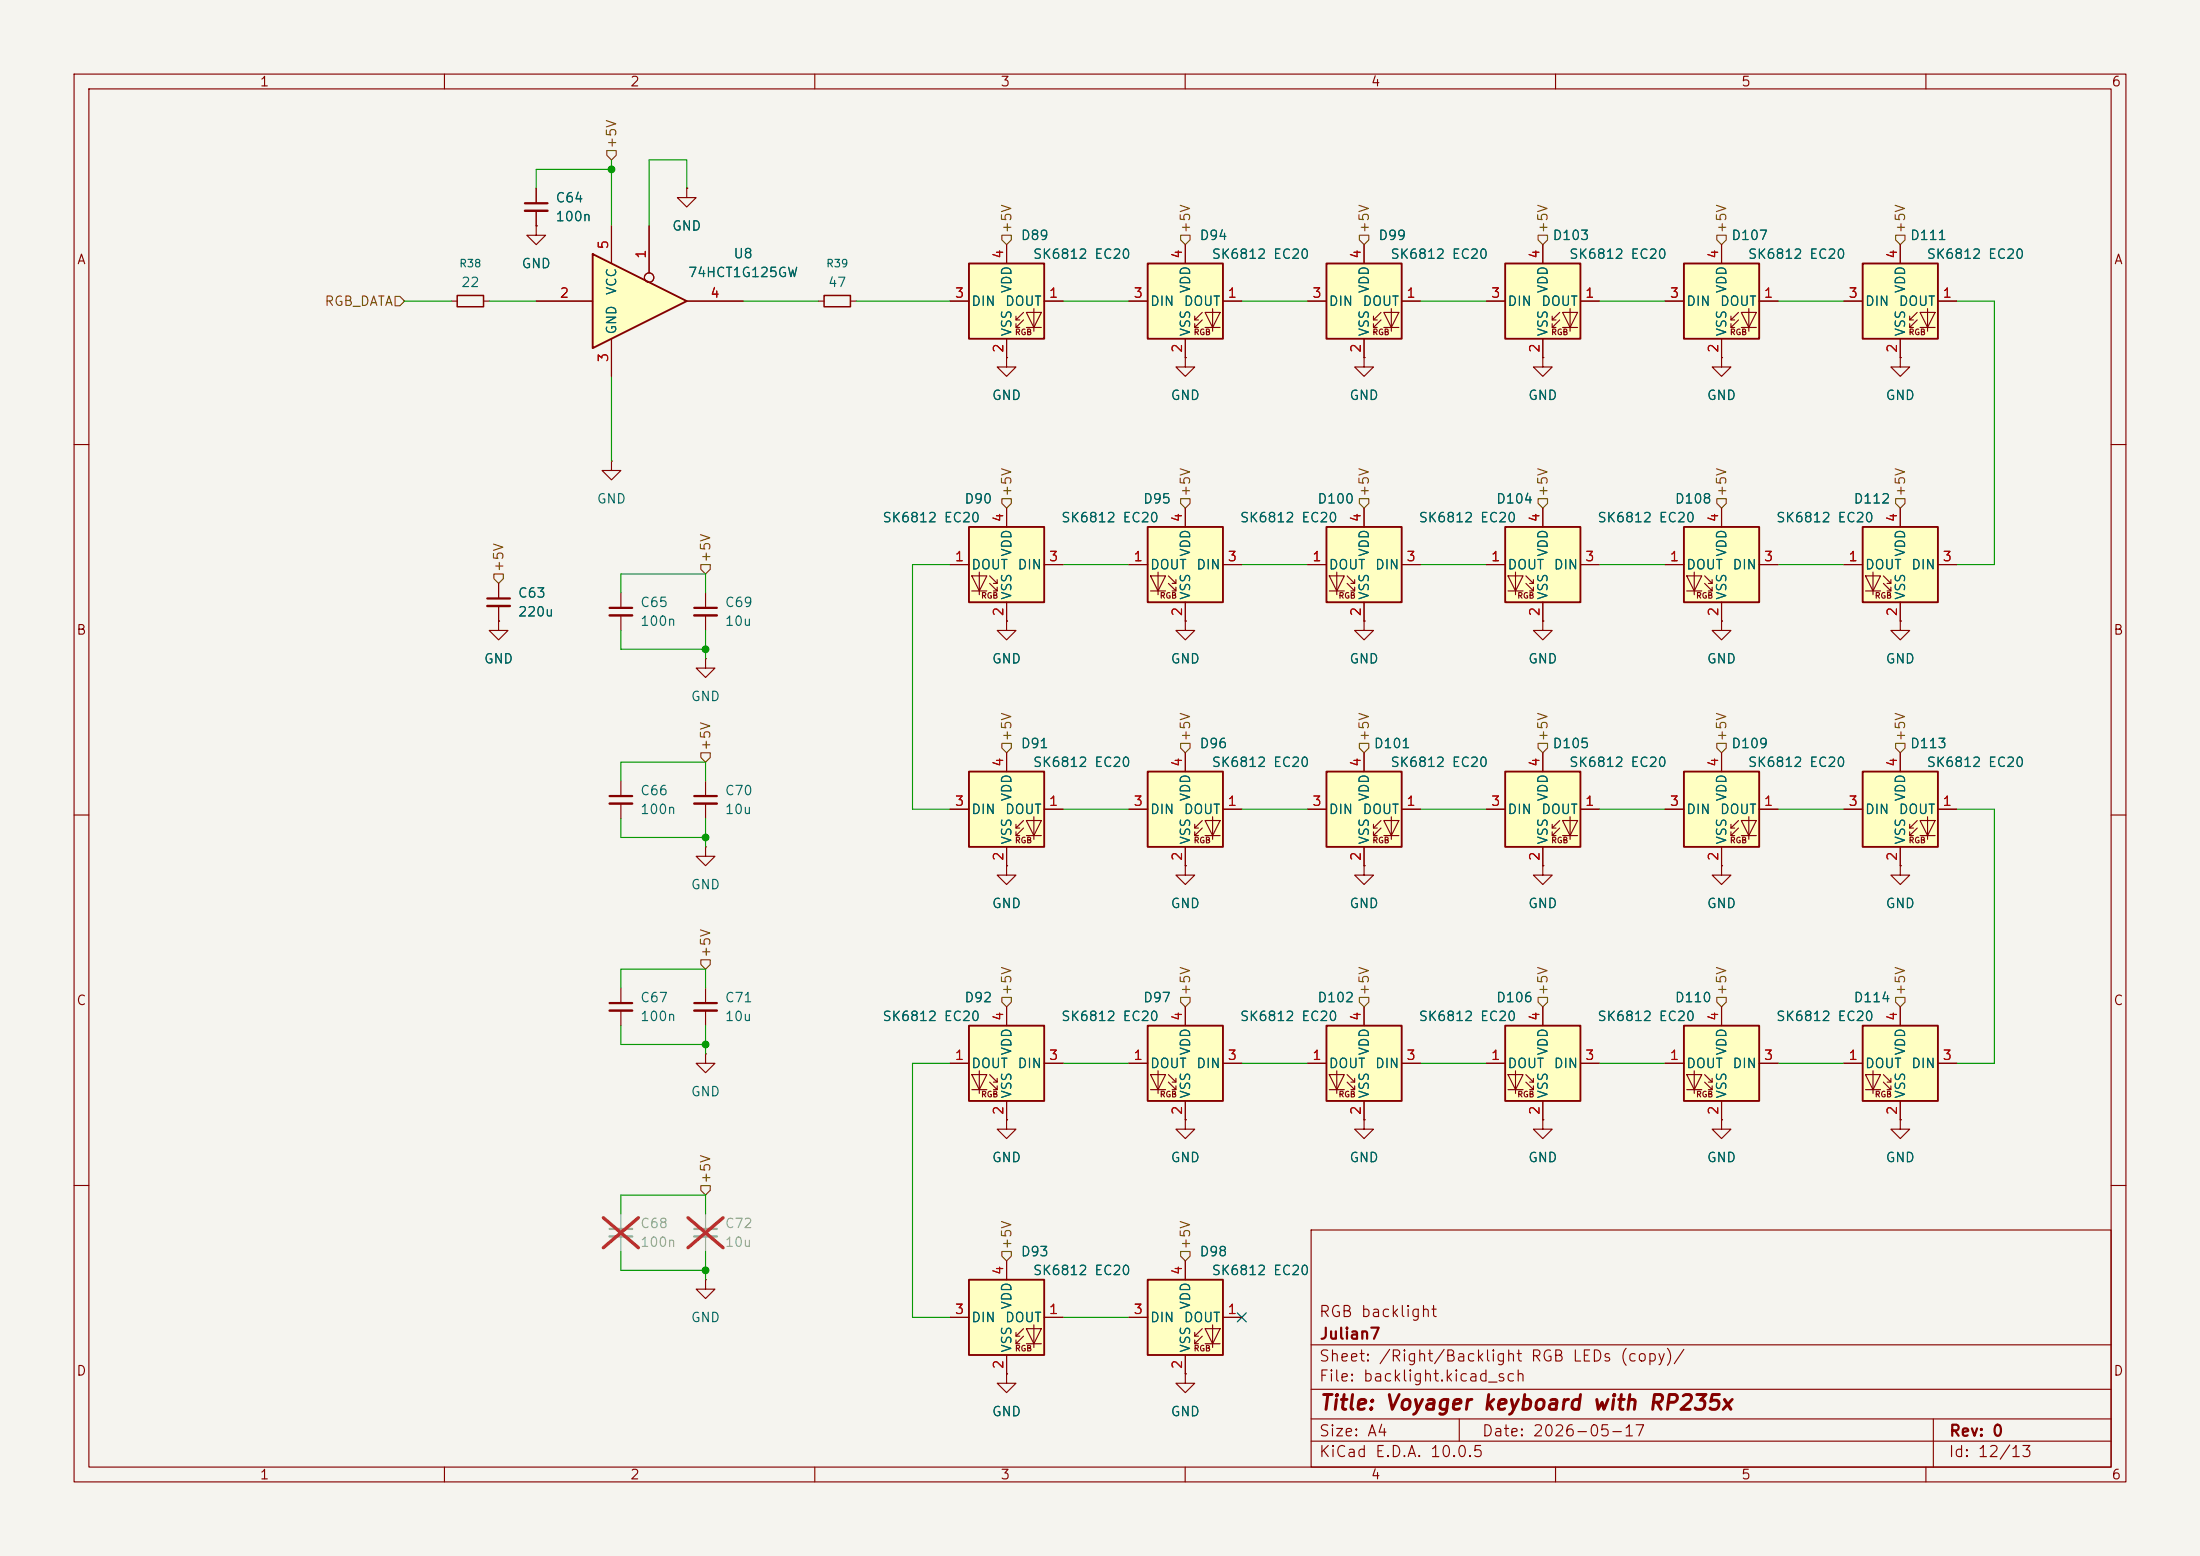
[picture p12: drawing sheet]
<svg xmlns="http://www.w3.org/2000/svg" width="297mm" height="210mm" viewBox="0 0 297 210" stroke-linecap="round" stroke-linejoin="round" font-family="sans-serif">
<path d="M0 0h297v210h-297z" fill="#f5f4ef" stroke="#f5f4ef" stroke-width=".14"/>
<g fill="none" stroke="#840000" stroke-width=".15">
<path d="M10 10h277v190h-277zM12 12h273v186h-273zM60 10v2M110 10v2M160 10v2M210 10v2M260 10v2M10 60h2M285 60h2M10 110h2M285 110h2M232.4 151.1v1.3h1.3l-1.3 1.3-1.3-1.3h1.3"/>
<path d="M232.4 151.1h.1M10 160h2M177 166h108v32h-108zM285 160h2M60 198v2M110 198v2M160 198v2M177 194.5h108M177 191.5h108M177 187.5h108M177 181.5h108M197 191.5v3"/>
<path d="M210 198v2M260 198v2M261 191.5v6.5"/>
</g>
<path d="M179.1 35.6h10.1v10.1h-10.1z" fill="#ffffc2"/>
<g fill="none" stroke="#840000" stroke-width=".15">
<path d="M184.1 33v2.6M176.5 40.6h2.6M184.1 48.3v1.2h1.3l-1.3 1.3-1.2-1.3h1.2M184.1 48.3h.1M184.1 45.7v2.6M185.4 43.2h.5M185.4 44.2h.5M186.4 42.2l-1 1v-.5M186.4 43.2l-1 1v-.5M186.8 42.2h2l-1 2zM186.8 44.2h2M187.8 41.7v3"/>
<path d="M189.2 40.6h2.6"/>
</g>
<path d="M179.1 35.6h10.1v10.1h-10.1z" fill="none" stroke="#840000" stroke-width=".25"/>
<path d="M203.2 35.6h10.2v10.1h-10.2z" fill="#ffffc2"/>
<g fill="none" stroke="#840000" stroke-width=".15">
<path d="M208.3 33v2.6M200.7 40.6h2.5M208.3 45.7v2.6M209.5 43.2h.6M209.5 44.2h.6M210.6 42.2l-1.1 1v-.5M210.6 43.2l-1.1 1v-.5M210.9 42.2h2.1l-1 2zM210.9 44.2h2.1M212 41.7v3M213.4 40.6h2.5M67.3 83.8v1.3h1.3l-1.3 1.3-1.3-1.3h1.3"/>
<path d="M67.3 83.8h.1"/>
</g>
<path d="M203.2 35.6h10.2v10.1h-10.2z" fill="none" stroke="#840000" stroke-width=".25"/>
<path d="M154.9 172.7h10.2v10.2h-10.2z" fill="#ffffc2"/>
<g fill="none" stroke="#840000" stroke-width=".15">
<path d="M152.4 177.8h2.5M160 170.2v2.5M162.3 179.3l-1 1v-.5M162.7 179.3h2l-1 2.1zM163.7 178.8v3.1M165.1 177.8h2.5M160 185.4v1.3h1.3l-1.3 1.3-1.3-1.3h1.3M160 185.4h.1M160 182.9v2.5M161.3 180.3h.5M161.3 181.4h.5M162.3 180.3l-1 1.1v-.6"/>
<path d="M162.7 181.4h2"/>
</g>
<path d="M154.9 172.7h10.2v10.2h-10.2z" fill="none" stroke="#840000" stroke-width=".25"/>
<path d="M154.9 138.4h10.2v10.2h-10.2z" fill="#ffffc2"/>
<g fill="none" stroke="#840000" stroke-width=".15">
<path d="M110.5 40.6h.8M114.8 40.6h.8M160 135.9v2.5M152.4 143.5h2.5M155.3 145h2.1l-1.1 2.1zM155.3 147.1h2.1M156.3 144.5v3.1M157.7 145l1 1.1v-.6M157.7 146.1l1 1v-.5M158.2 146.1h.5M158.2 147.1h.5M160 151.1v1.3h1.3l-1.3 1.3-1.3-1.3h1.3"/>
<path d="M160 151.1h.1M160 148.6v2.5M165.1 143.5h2.5"/>
</g>
<path d="M154.9 138.4h10.2v10.2h-10.2z" fill="none" stroke="#840000" stroke-width=".25"/>
<path d="M111.3 39.9h3.5v1.5h-3.5z" fill="none" stroke="#840000" stroke-width=".2"/>
<path d="M154.9 35.6h10.2v10.1h-10.2z" fill="#ffffc2"/>
<g fill="none" stroke="#840000" stroke-width=".15">
<path d="M160 33v2.6M135.9 48.3v1.2h1.3l-1.3 1.3-1.3-1.3h1.3M135.9 48.3h.1M152.4 40.6h2.5M160 48.3v1.2h1.3l-1.3 1.3-1.3-1.3h1.3M160 48.3h.1M160 45.7v2.6M161.3 43.2h.5M161.3 44.2h.5M162.3 42.2l-1 1v-.5M162.3 43.2l-1 1v-.5M162.7 42.2h2l-1 2z"/>
<path d="M162.7 44.2h2M163.7 41.7v3M165.1 40.6h2.5"/>
</g>
<path d="M154.9 35.6h10.2v10.1h-10.2z" fill="none" stroke="#840000" stroke-width=".25"/>
<path d="M130.8 35.6h10.2v10.1h-10.2z" fill="#ffffc2"/>
<g fill="none" stroke="#840000" stroke-width=".15">
<path d="M135.9 33v2.6M128.3 40.6h2.5M135.9 45.7v2.6M137.2 43.2h.5M137.2 44.2h.5M138.2 42.2l-1 1v-.5M138.2 43.2l-1 1v-.5M138.6 42.2h2l-1 2zM138.6 44.2h2M139.6 41.7v3M141 40.6h2.5M135.9 151.1v1.3h1.3l-1.3 1.3-1.3-1.3h1.3"/>
<path d="M135.9 151.1h.1"/>
</g>
<path d="M130.8 35.6h10.2v10.1h-10.2z" fill="none" stroke="#840000" stroke-width=".25"/>
<path d="M130.8 138.4h10.2v10.2h-10.2z" fill="#ffffc2"/>
<path d="M135.9 135.9v2.5M128.3 143.5h2.5M131.2 145h2l-1 2.1zM131.2 147.1h2M132.2 144.5v3.1M133.6 145l1 1.1v-.6M133.6 146.1l1 1v-.5M134.1 146.1h.5M134.1 147.1h.5M135.9 148.6v2.5M141 143.5h2.5" fill="none" stroke="#840000" stroke-width=".15"/>
<path d="M130.8 138.4h10.2v10.2h-10.2z" fill="none" stroke="#840000" stroke-width=".25"/>
<path d="M130.8 104.1h10.2v10.2h-10.2z" fill="#ffffc2"/>
<g fill="none" stroke="#840000" stroke-width=".15">
<path d="M128.3 109.2h2.5M135.9 116.8v1.3h1.3l-1.3 1.3-1.3-1.3h1.3M135.9 116.8h.1M135.9 101.6v2.5M135.9 114.3v2.5M137.2 111.8h.5M137.2 112.8h.5M138.2 110.7l-1 1.1v-.5M138.2 111.8l-1 1v-.5M138.6 110.7h2l-1 2.1zM138.6 112.8h2M139.6 110.2v3.1"/>
<path d="M141 109.2h2.5"/>
</g>
<path d="M130.8 104.1h10.2v10.2h-10.2z" fill="none" stroke="#840000" stroke-width=".25"/>
<path d="M154.9 71.1h10.2v10.2h-10.2z" fill="#ffffc2"/>
<g fill="none" stroke="#840000" stroke-width=".15">
<path d="M152.4 76.2h2.5M155.3 77.7h2.1l-1.1 2.1zM155.3 79.8h2.1M156.3 77.2v3.1M157.7 77.7l1 1v-.5M157.7 78.7l1 1.1v-.6M158.2 78.7h.5M158.2 79.8h.5M160 68.6v2.5M165.1 76.2h2.5M160 83.8v1.3h1.3l-1.3 1.3-1.3-1.3h1.3M160 83.8h.1"/>
<path d="M160 81.3v2.5"/>
</g>
<path d="M154.9 71.1h10.2v10.2h-10.2z" fill="none" stroke="#840000" stroke-width=".25"/>
<path d="M130.8 71.1h10.2v10.2h-10.2z" fill="#ffffc2"/>
<g fill="none" stroke="#840000" stroke-width=".15">
<path d="M128.3 76.2h2.5M131.2 77.7h2l-1 2.1zM131.2 79.8h2M132.2 77.2v3.1M133.6 77.7l1 1v-.5M133.6 78.7l1 1.1v-.6M134.1 78.7h.5M134.1 79.8h.5M135.9 68.6v2.5M141 76.2h2.5M135.9 83.8v1.3h1.3l-1.3 1.3-1.3-1.3h1.3M135.9 83.8h.1"/>
<path d="M135.9 81.3v2.5M160 116.8v1.3h1.3l-1.3 1.3-1.3-1.3h1.3M160 116.8h.1"/>
</g>
<path d="M130.8 71.1h10.2v10.2h-10.2z" fill="none" stroke="#840000" stroke-width=".25"/>
<path d="M154.9 104.1h10.2v10.2h-10.2z" fill="#ffffc2"/>
<g fill="none" stroke="#840000" stroke-width=".15">
<path d="M72.4 25.4v2M72.4 28.4v2.1M61 40.6h.7M65.3 40.6h.7M83.8 80v2M83.8 83.1v2M95.2 80v2M95.2 83.1v2M152.4 109.2h2.5M160 101.6v2.5M160 114.3v2.5M161.3 111.8h.5"/>
<path d="M161.3 112.8h.5M162.3 110.7l-1 1.1v-.5M162.3 111.8l-1 1v-.5M162.7 110.7h2l-1 2.1zM162.7 112.8h2M163.7 110.2v3.1M165.1 109.2h2.5M232.4 116.8v1.3h1.3l-1.3 1.3-1.3-1.3h1.3M232.4 116.8h.1M256.5 116.8v1.3h1.3l-1.3 1.3-1.2-1.3h1.2M256.5 116.8h.1"/>
</g>
<path d="M154.9 104.1h10.2v10.2h-10.2z" fill="none" stroke="#840000" stroke-width=".25"/>
<path d="M70.9 27.4h3M82.3 82h3M93.7 82h3.1" fill="none" stroke="#840000" stroke-width=".3"/>
<path d="M70.9 28.4h3M82.3 83.1h3M93.7 83.1h3.1" fill="none" stroke="#840000" stroke-width=".33"/>
<path d="M61.7 39.9h3.6v1.5h-3.6z" fill="none" stroke="#840000" stroke-width=".2"/>
<path d="M251.5 104.1h10.1v10.2h-10.1z" fill="#ffffc2"/>
<path d="M248.9 109.2h2.6M256.5 101.6v2.5M256.5 114.3v2.5M257.8 111.8h.5M257.8 112.8h.5M258.8 110.7l-1 1.1v-.5M258.8 111.8l-1 1v-.5M259.2 110.7h2l-1 2.1zM259.2 112.8h2M260.2 110.2v3.1M261.6 109.2h2.6" fill="none" stroke="#840000" stroke-width=".15"/>
<path d="M251.5 104.1h10.1v10.2h-10.1z" fill="none" stroke="#840000" stroke-width=".25"/>
<path d="M227.3 104.1h10.2v10.2h-10.2z" fill="#ffffc2"/>
<g fill="none" stroke="#840000" stroke-width=".15">
<path d="M184.1 116.8v1.3h1.3l-1.3 1.3-1.2-1.3h1.2M184.1 116.8h.1M208.3 116.8v1.3h1.2l-1.2 1.3-1.3-1.3h1.3M208.3 116.8h.1M224.8 109.2h2.5M232.4 101.6v2.5M232.4 114.3v2.5M233.7 111.8h.5M233.7 112.8h.5M234.7 110.7l-1 1.1v-.5M234.7 111.8l-1 1v-.5M235.1 110.7h2l-1 2.1z"/>
<path d="M235.1 112.8h2M236.1 110.2v3.1M237.5 109.2h2.5"/>
</g>
<path d="M227.3 104.1h10.2v10.2h-10.2z" fill="none" stroke="#840000" stroke-width=".25"/>
<path d="M203.2 104.1h10.2v10.2h-10.2z" fill="#ffffc2"/>
<path d="M200.7 109.2h2.5M208.3 101.6v2.5M208.3 114.3v2.5M209.5 111.8h.6M209.5 112.8h.6M210.6 110.7l-1.1 1.1v-.5M210.6 111.8l-1.1 1v-.5M210.9 110.7h2.1l-1 2.1zM210.9 112.8h2.1M212 110.2v3.1M213.4 109.2h2.5" fill="none" stroke="#840000" stroke-width=".15"/>
<path d="M203.2 104.1h10.2v10.2h-10.2z" fill="none" stroke="#840000" stroke-width=".25"/>
<path d="M179.1 104.1h10.1v10.2h-10.1z" fill="#ffffc2"/>
<g fill="none" stroke="#840000" stroke-width=".15">
<path d="M176.5 109.2h2.6M184.1 101.6v2.5M184.1 114.3v2.5M185.4 111.8h.5M185.4 112.8h.5M186.4 110.7l-1 1.1v-.5M186.4 111.8l-1 1v-.5M186.8 110.7h2l-1 2.1zM186.8 112.8h2M187.8 110.2v3.1M189.2 109.2h2.6M256.5 151.1v1.3h1.3l-1.3 1.3-1.2-1.3h1.2"/>
<path d="M256.5 151.1h.1"/>
</g>
<path d="M179.1 104.1h10.1v10.2h-10.1z" fill="none" stroke="#840000" stroke-width=".25"/>
<path d="M251.5 138.4h10.1v10.2h-10.1z" fill="#ffffc2"/>
<path d="M256.5 135.9v2.5M248.9 143.5h2.6M251.8 145h2.1l-1 2.1zM251.8 147.1h2.1M252.9 144.5v3.1M254.3 145l1 1.1v-.6M254.3 146.1l1 1v-.5M254.8 146.1h.5M254.8 147.1h.5M256.5 148.6v2.5M261.6 143.5h2.6" fill="none" stroke="#840000" stroke-width=".15"/>
<path d="M251.5 138.4h10.1v10.2h-10.1z" fill="none" stroke="#840000" stroke-width=".25"/>
<path d="M179.1 71.1h10.1v10.2h-10.1z" fill="#ffffc2"/>
<path d="M176.5 76.2h2.6M179.5 77.7h2l-1 2.1zM179.5 79.8h2M180.5 77.2v3.1M181.9 77.7l1 1v-.5M181.9 78.7l1 1.1v-.6M182.4 78.7h.5M182.4 79.8h.5M184.1 68.6v2.5M189.2 76.2h2.6M184.1 81.3v2.5" fill="none" stroke="#840000" stroke-width=".15"/>
<path d="M179.1 71.1h10.1v10.2h-10.1z" fill="none" stroke="#840000" stroke-width=".25"/>
<path d="M203.2 138.4h10.2v10.2h-10.2z" fill="#ffffc2"/>
<g fill="none" stroke="#840000" stroke-width=".15">
<path d="M208.3 135.9v2.5M184.1 151.1v1.3h1.3l-1.3 1.3-1.2-1.3h1.2M184.1 151.1h.1M200.7 143.5h2.5M203.6 145h2l-1 2.1zM203.6 147.1h2M204.6 144.5v3.1M206 145l1 1.1v-.6M206 146.1l1 1v-.5M206.5 146.1h.5M206.5 147.1h.5M208.3 151.1v1.3h1.2l-1.2 1.3-1.3-1.3h1.3"/>
<path d="M208.3 151.1h.1M208.3 148.6v2.5M213.4 143.5h2.5"/>
</g>
<path d="M203.2 138.4h10.2v10.2h-10.2z" fill="none" stroke="#840000" stroke-width=".25"/>
<path d="M179.1 138.4h10.1v10.2h-10.1z" fill="#ffffc2"/>
<g fill="none" stroke="#840000" stroke-width=".15">
<path d="M95.2 88.9v1.3h1.3l-1.3 1.2-1.2-1.2h1.2M95.2 88.9h.1M83.8 105.4v2M83.8 108.5v2M95.2 114.3v1.3h1.3l-1.3 1.2-1.2-1.2h1.2M95.2 114.3h.1M95.2 105.4v2M95.2 108.5v2M83.8 133.4v2M83.8 136.4v2M95.2 133.4v2M95.2 136.4v2"/>
<path d="M184.1 135.9v2.5M95.2 142.2v1.3h1.3l-1.3 1.3-1.2-1.3h1.2M95.2 142.2h.1M176.5 143.5h2.6M179.5 145h2l-1 2.1zM179.5 147.1h2M180.5 144.5v3.1M181.9 145l1 1.1v-.6M181.9 146.1l1 1v-.5M182.4 146.1h.5M182.4 147.1h.5M184.1 148.6v2.5"/>
<path d="M189.2 143.5h2.6M95.2 172.7v1.3h1.3l-1.3 1.3-1.2-1.3h1.2M95.2 172.7h.1"/>
</g>
<path d="M179.1 138.4h10.1v10.2h-10.1z" fill="none" stroke="#840000" stroke-width=".25"/>
<path d="M82.3 165.9h3M93.7 165.9h3.1" fill="none" stroke="#9c9b98" stroke-width=".3"/>
<path d="M82.3 166.9h3M93.7 166.9h3.1" fill="none" stroke="#9c9b98" stroke-width=".33"/>
<path d="M83.8 163.8v2.1M83.8 166.9v2M95.2 163.8v2.1M95.2 166.9v2" fill="none" stroke="#9c9b98" stroke-width=".15"/>
<path d="M81.5 164.4l4.7 4M86.2 164.4l-4.7 4M92.9 164.4l4.7 4M97.6 164.4l-4.7 4" fill="none" stroke="#e12e31" stroke-width=".46"/>
<path d="M82.3 107.4h3M93.7 107.4h3.1M82.3 135.4h3M93.7 135.4h3.1" fill="none" stroke="#840000" stroke-width=".3"/>
<path d="M82.3 108.5h3M93.7 108.5h3.1M82.3 136.4h3M93.7 136.4h3.1" fill="none" stroke="#840000" stroke-width=".33"/>
<path d="M251.5 71.1h10.1v10.2h-10.1z" fill="#ffffc2"/>
<g fill="none" stroke="#840000" stroke-width=".15">
<path d="M248.9 76.2h2.6M251.8 77.7h2.1l-1 2.1zM251.8 79.8h2.1M252.9 77.2v3.1M254.3 77.7l1 1v-.5M254.3 78.7l1 1.1v-.6M254.8 78.7h.5M254.8 79.8h.5M256.5 68.6v2.5M261.6 76.2h2.6M232.4 83.8v1.3h1.3l-1.3 1.3-1.3-1.3h1.3M232.4 83.8h.1"/>
<path d="M256.5 83.8v1.3h1.3l-1.3 1.3-1.2-1.3h1.2M256.5 83.8h.1M256.5 81.3v2.5"/>
</g>
<path d="M251.5 71.1h10.1v10.2h-10.1z" fill="none" stroke="#840000" stroke-width=".25"/>
<path d="M227.3 71.1h10.2v10.2h-10.2z" fill="#ffffc2"/>
<g fill="none" stroke="#840000" stroke-width=".15">
<path d="M256.5 48.3v1.2h1.3l-1.3 1.3-1.2-1.3h1.2M256.5 48.3h.1M224.8 76.2h2.5M227.7 77.7h2l-1 2.1zM227.7 79.8h2M228.7 77.2v3.1M230.1 77.7l1 1v-.5M230.1 78.7l1 1.1v-.6M230.6 78.7h.5M230.6 79.8h.5M232.4 68.6v2.5M237.5 76.2h2.5"/>
<path d="M232.4 81.3v2.5"/>
</g>
<path d="M227.3 71.1h10.2v10.2h-10.2z" fill="none" stroke="#840000" stroke-width=".25"/>
<path d="M251.5 35.6h10.1v10.1h-10.1z" fill="#ffffc2"/>
<g fill="none" stroke="#840000" stroke-width=".15">
<path d="M256.5 33v2.6M248.9 40.6h2.6M256.5 45.7v2.6M257.8 43.2h.5M257.8 44.2h.5M258.8 42.2l-1 1v-.5M258.8 43.2l-1 1v-.5M259.2 42.2h2l-1 2zM259.2 44.2h2M260.2 41.7v3M261.6 40.6h2.6M135.9 185.4v1.3h1.3l-1.3 1.3-1.3-1.3h1.3"/>
<path d="M135.9 185.4h.1"/>
</g>
<path d="M251.5 35.6h10.1v10.1h-10.1z" fill="none" stroke="#840000" stroke-width=".25"/>
<path d="M130.8 172.7h10.2v10.2h-10.2z" fill="#ffffc2"/>
<g fill="none" stroke="#840000" stroke-width=".15">
<path d="M72.4 30.5v1.3h1.3l-1.3 1.2-1.3-1.2h1.3M72.4 30.5h.1M208.3 48.3v1.2h1.2l-1.2 1.3-1.3-1.3h1.3M208.3 48.3h.1M128.3 177.8h2.5M135.9 170.2v2.5M138.2 179.3l-1 1v-.5M138.6 179.3h2l-1 2.1zM139.6 178.8v3.1M141 177.8h2.5M135.9 182.9v2.5M137.2 180.3h.5"/>
<path d="M137.2 181.4h.5M138.2 180.3l-1 1.1v-.6M138.6 181.4h2"/>
</g>
<path d="M130.8 172.7h10.2v10.2h-10.2z" fill="none" stroke="#840000" stroke-width=".25"/>
<path d="M227.3 138.4h10.2v10.2h-10.2z" fill="#ffffc2"/>
<path d="M232.4 135.9v2.5M224.8 143.5h2.5M227.7 145h2l-1 2.1zM227.7 147.1h2M228.7 144.5v3.1M230.1 145l1 1.1v-.6M230.1 146.1l1 1v-.5M230.6 146.1h.5M230.6 147.1h.5M232.4 148.6v2.5M237.5 143.5h2.5" fill="none" stroke="#840000" stroke-width=".15"/>
<path d="M227.3 138.4h10.2v10.2h-10.2z" fill="none" stroke="#840000" stroke-width=".25"/>
<path d="M203.2 71.1h10.2v10.2h-10.2z" fill="#ffffc2"/>
<g fill="none" stroke="#840000" stroke-width=".15">
<path d="M200.7 76.2h2.5M203.6 77.7h2l-1 2.1zM203.6 79.8h2M204.6 77.2v3.1M206 77.7l1 1v-.5M206 78.7l1 1.1v-.6M206.5 78.7h.5M206.5 79.8h.5M208.3 68.6v2.5M213.4 76.2h2.5M184.1 83.8v1.3h1.3l-1.3 1.3-1.2-1.3h1.2M184.1 83.8h.1"/>
<path d="M208.3 83.8v1.3h1.2l-1.2 1.3-1.3-1.3h1.3M208.3 83.8h.1M208.3 81.3v2.5"/>
</g>
<path d="M203.2 71.1h10.2v10.2h-10.2z" fill="none" stroke="#840000" stroke-width=".25"/>
<path d="M80 34.3l12.7 6.3-12.7 6.4z" fill="#ffffc2"/>
<path d="M80 34.3l12.7 6.3-12.7 6.4z" fill="none" stroke="#840000" stroke-width=".25"/>
<g fill="none" stroke="#840000" stroke-width=".15">
<path d="M82.5 30.5v5.1M87.6 30.5v6.3M92.7 25.4v1.3h1.3l-1.3 1.2-1.3-1.2h1.3M92.7 25.4h.1M72.4 40.6h7.6M82.5 45.7v5.1M92.7 40.6h7.6M232.4 48.3v1.2h1.3l-1.3 1.3-1.3-1.3h1.3M232.4 48.3h.1M82.5 62.2v1.3h1.3l-1.3 1.3-1.2-1.3h1.2M82.5 62.2h.1"/>
<circle cx="87.6" cy="37.5" r=".63"/>
</g>
<path d="M227.3 35.6h10.2v10.1h-10.2z" fill="#ffffc2"/>
<g fill="none" stroke="#840000" stroke-width=".15">
<path d="M72.4 30.5h.1M72.4 25.4v2M72.4 28.4v2.1M82.5 30.5v5.1M87.6 30.5v6.3M92.7 25.4h.1M135.9 33v2.6M160 33v2.6M184.1 33v2.6M208.3 33v2.6M232.4 33v2.6M256.5 33v2.6"/>
<path d="M72.4 40.6h7.6M82.5 45.7v5.1M92.7 40.6h7.6M128.3 40.6h2.5M135.9 48.3h.1M135.9 45.7v2.6M141 40.6h2.5M152.4 40.6h2.5M160 48.3h.1M160 45.7v2.6M165.1 40.6h2.5M176.5 40.6h2.6"/>
<path d="M184.1 48.3h.1M184.1 45.7v2.6M189.2 40.6h2.6M200.7 40.6h2.5M208.3 48.3h.1M208.3 45.7v2.6M213.4 40.6h2.5M224.8 40.6h2.5M232.4 48.3h.1M232.4 45.7v2.6M233.7 43.2h.5M233.7 44.2h.5"/>
<path d="M234.7 42.2l-1 1v-.5M234.7 43.2l-1 1v-.5M235.1 42.2h2l-1 2zM235.1 44.2h2M236.1 41.7v3M237.5 40.6h2.5M248.9 40.6h2.6M256.5 48.3h.1M256.5 45.7v2.6M261.6 40.6h2.6M67.3 78.7v2.1M128.3 76.2h2.5"/>
<path d="M135.9 68.6v2.5M141 76.2h2.5M152.4 76.2h2.5M160 68.6v2.5M165.1 76.2h2.5M176.5 76.2h2.6M184.1 68.6v2.5M189.2 76.2h2.6M200.7 76.2h2.5M208.3 68.6v2.5M213.4 76.2h2.5M224.8 76.2h2.5"/>
<path d="M232.4 68.6v2.5M237.5 76.2h2.5M248.9 76.2h2.6M256.5 68.6v2.5M261.6 76.2h2.6M67.3 83.8h.1M67.3 81.8v2M135.9 83.8h.1M135.9 81.3v2.5M160 83.8h.1M160 81.3v2.5M184.1 83.8h.1"/>
<path d="M184.1 81.3v2.5M208.3 83.8h.1M208.3 81.3v2.5M232.4 83.8h.1M232.4 81.3v2.5M256.5 83.8h.1M256.5 81.3v2.5M128.3 109.2h2.5M135.9 116.8h.1M135.9 101.6v2.5M135.9 114.3v2.5M141 109.2h2.5"/>
<path d="M152.4 109.2h2.5M160 116.8h.1M160 101.6v2.5M160 114.3v2.5M165.1 109.2h2.5M176.5 109.2h2.6M184.1 116.8h.1M184.1 101.6v2.5M184.1 114.3v2.5M189.2 109.2h2.6M200.7 109.2h2.5M208.3 116.8h.1"/>
<path d="M208.3 101.6v2.5M208.3 114.3v2.5M213.4 109.2h2.5M224.8 109.2h2.5M232.4 116.8h.1M232.4 101.6v2.5M232.4 114.3v2.5M237.5 109.2h2.5M248.9 109.2h2.6M256.5 116.8h.1M256.5 101.6v2.5M256.5 114.3v2.5"/>
<path d="M261.6 109.2h2.6M135.9 135.9v2.5M160 135.9v2.5M184.1 135.9v2.5M208.3 135.9v2.5M232.4 135.9v2.5M256.5 135.9v2.5M128.3 143.5h2.5M135.9 151.1h.1M135.9 148.6v2.5M141 143.5h2.5M152.4 143.5h2.5"/>
<path d="M160 151.1h.1M160 148.6v2.5M165.1 143.5h2.5M176.5 143.5h2.6M184.1 151.1h.1M184.1 148.6v2.5M189.2 143.5h2.6M200.7 143.5h2.5M208.3 151.1h.1M208.3 148.6v2.5M213.4 143.5h2.5M224.8 143.5h2.5"/>
<path d="M232.4 151.1h.1M232.4 148.6v2.5M237.5 143.5h2.5M248.9 143.5h2.6M256.5 151.1h.1M256.5 148.6v2.5M261.6 143.5h2.6M128.3 177.8h2.5M135.9 170.2v2.5M141 177.8h2.5M152.4 177.8h2.5M160 170.2v2.5"/>
<path d="M165.1 177.8h2.5M135.9 185.4h.1M135.9 182.9v2.5M160 185.4h.1M160 182.9v2.5"/>
<circle cx="87.6" cy="37.5" r=".63"/>
</g>
<path d="M227.3 35.6h10.2v10.1h-10.2z" fill="none" stroke="#840000" stroke-width=".25"/>
<path d="M65.8 80.8h3" fill="none" stroke="#840000" stroke-width=".3"/>
<path d="M65.8 81.8h3" fill="none" stroke="#840000" stroke-width=".33"/>
<g fill="none" stroke="#725600" stroke-width=".15">
<path d="M81.9 20.3h1.3v.7l-.7 .6-.6-.6zM135.3 31.8h1.2v.6l-.6 .6-.6-.6zM159.4 31.8h1.3v.6l-.7 .6-.6-.6zM183.5 31.8h1.3v.6l-.7 .6-.6-.6zM207.6 31.8h1.3v.6l-.6 .6-.7-.6zM231.8 31.8h1.2v.6l-.6 .6-.6-.6zM255.9 31.8h1.3v.6l-.7 .6-.6-.6zM53.3 40h.7l.6 .6-.6 .7h-.7zM66.7 77.5h1.2v.6l-.6 .6-.6-.6zM94.6 76.2h1.3v.6l-.7 .7-.6-.7zM135.3 67.3h1.2v.6l-.6 .7-.6-.7zM159.4 67.3h1.3v.6l-.7 .7-.6-.7z"/>
<path d="M183.5 67.3h1.3v.6l-.7 .7-.6-.7zM207.6 67.3h1.3v.6l-.6 .7-.7-.7zM231.8 67.3h1.2v.6l-.6 .7-.6-.7zM255.9 67.3h1.3v.6l-.7 .7-.6-.7zM94.6 101.6h1.3v.6l-.7 .7-.6-.7zM135.3 100.3h1.2v.7l-.6 .6-.6-.6zM159.4 100.3h1.3v.7l-.7 .6-.6-.6zM183.5 100.3h1.3v.7l-.7 .6-.6-.6zM207.6 100.3h1.3v.7l-.6 .6-.7-.6zM231.8 100.3h1.2v.7l-.6 .6-.6-.6zM255.9 100.3h1.3v.7l-.7 .6-.6-.6zM94.6 129.5h1.3v.7l-.7 .6-.6-.6z"/>
<path d="M135.3 134.6h1.2v.7l-.6 .6-.6-.6zM159.4 134.6h1.3v.7l-.7 .6-.6-.6zM183.5 134.6h1.3v.7l-.7 .6-.6-.6zM207.6 134.6h1.3v.7l-.6 .6-.7-.6zM231.8 134.6h1.2v.7l-.6 .6-.6-.6zM255.9 134.6h1.3v.7l-.7 .6-.6-.6zM94.6 160h1.3v.7l-.7 .6-.6-.6zM135.3 168.9h1.2v.6l-.6 .7-.6-.7zM159.4 168.9h1.3v.6l-.7 .7-.6-.7z"/>
</g>
<g fill="none" stroke="#009600" stroke-width=".15">
<path d="M82.5 22.9h-10.1v2.5M82.5 21.6v8.9M92.7 25.4v-3.8h-5.1v8.9M54.6 40.6h6.4M66 40.6h6.4M82.5 50.8v11.4M100.3 40.6h10.2M115.6 40.6h12.7M143.5 40.6h8.9M167.6 40.6h8.9M191.8 40.6h8.9M215.9 40.6h8.9"/>
<path d="M240 40.6h8.9M264.2 40.6h5v35.6h-5M128.3 76.2h-5.1v33h5.1M143.5 76.2h8.9M167.6 76.2h8.9M191.8 76.2h8.9M215.9 76.2h8.9M240 76.2h8.9M83.8 80v-2.5h11.4v2.5M83.8 85.1v2.5h11.4M95.2 85.1v3.8M83.8 105.4v-2.5h11.4v2.5"/>
<path d="M83.8 110.5v2.5h11.4M95.2 110.5v3.8M143.5 109.2h8.9M167.6 109.2h8.9M191.8 109.2h8.9M215.9 109.2h8.9M240 109.2h8.9M264.2 109.2h5v34.3h-5M83.8 133.4v-2.6h11.4v2.6M83.8 138.4v2.6h11.4M95.2 138.4v3.8M128.3 143.5h-5.1v34.3h5.1"/>
<path d="M143.5 143.5h8.9M167.6 143.5h8.9M191.8 143.5h8.9M215.9 143.5h8.9M240 143.5h8.9M83.8 163.8v-2.5h11.4v2.5M83.8 168.9v2.6h11.4M95.2 168.9v3.8M143.5 177.8h8.9"/>
</g>
<path d="M167 177.2l1.2 1.2M168.2 177.2l-1.2 1.2" fill="none" stroke="#000084" stroke-width=".15"/>
<g fill="#009600" stroke="#009600" stroke-width=".14">
<circle cx="95.2" cy="87.6" r=".46"/>
<circle cx="82.5" cy="22.9" r=".46"/>
<circle cx="95.2" cy="141" r=".46"/>
<circle cx="95.2" cy="113" r=".46"/>
<circle cx="95.2" cy="171.5" r=".46"/>
</g>
<text font-size="2" fill="#840000" x="178" y="190.8">Title: Voyager keyboard with RP235x</text>
<g font-size="1.5" fill="#840000">
<text x="178" y="178.1">RGB backlight</text>
<text x="178" y="184.1">Sheet: /Right/Backlight RGB LEDs (copy)/</text>
<text x="178" y="181.1">Julian7</text>
<text x="178" y="186.8">File: backlight.kicad_sch</text>
<text x="178" y="197">KiCad E.D.A. 10.0.5</text>
<text x="178" y="194.2">Size: A4</text>
<text x="200" y="194.2">Date: 2026-05-17</text>
<text x="263" y="197">Id: 12/13</text>
<text x="263" y="194.2">Rev: 0</text>
</g>
<g font-size="1.3" fill="#840000">
<text x="35" y="12">1</text>
<text x="85" y="12">2</text>
<text x="135" y="12">3</text>
<text x="185" y="12">4</text>
<text x="235" y="12">5</text>
<text x="285" y="12">6</text>
<text x="10.3" y="36">A</text>
<text x="285.3" y="36">A</text>
<text x="10.2" y="86">B</text>
<text x="285.2" y="86">B</text>
<text x="10.2" y="136">C</text>
<text x="285.2" y="136">C</text>
<text x="10.2" y="186">D</text>
<text x="285.2" y="186">D</text>
<text x="35" y="200">1</text>
<text x="85" y="200">2</text>
<text x="135" y="200">3</text>
<text x="185" y="200">4</text>
<text x="235" y="200">5</text>
<text x="285" y="200">6</text>
</g>
<g font-size="1.3" fill="#725600">
<text x="83.5" y="20.2" transform="rotate(-90 83.5 20.2)">+5V</text>
<text x="136.9" y="31.6" transform="rotate(-90 136.9 31.6)">+5V</text>
<text x="161" y="31.6" transform="rotate(-90 161 31.6)">+5V</text>
<text x="185.1" y="31.6" transform="rotate(-90 185.1 31.6)">+5V</text>
<text x="209.2" y="31.6" transform="rotate(-90 209.2 31.6)">+5V</text>
<text x="233.4" y="31.6" transform="rotate(-90 233.4 31.6)">+5V</text>
<text x="257.5" y="31.6" transform="rotate(-90 257.5 31.6)">+5V</text>
<text x="43.7" y="41.6">RGB_DATA</text>
<text x="136.9" y="67.1" transform="rotate(-90 136.9 67.1)">+5V</text>
<text x="161" y="67.1" transform="rotate(-90 161 67.1)">+5V</text>
<text x="185.1" y="67.1" transform="rotate(-90 185.1 67.1)">+5V</text>
<text x="209.2" y="67.1" transform="rotate(-90 209.2 67.1)">+5V</text>
<text x="233.4" y="67.1" transform="rotate(-90 233.4 67.1)">+5V</text>
<text x="257.5" y="67.1" transform="rotate(-90 257.5 67.1)">+5V</text>
<text x="68.3" y="77.3" transform="rotate(-90 68.3 77.3)">+5V</text>
<text x="96.2" y="76" transform="rotate(-90 96.2 76)">+5V</text>
<text x="96.2" y="101.4" transform="rotate(-90 96.2 101.4)">+5V</text>
<text x="136.9" y="100.2" transform="rotate(-90 136.9 100.2)">+5V</text>
<text x="161" y="100.2" transform="rotate(-90 161 100.2)">+5V</text>
<text x="185.1" y="100.2" transform="rotate(-90 185.1 100.2)">+5V</text>
<text x="209.2" y="100.2" transform="rotate(-90 209.2 100.2)">+5V</text>
<text x="233.4" y="100.2" transform="rotate(-90 233.4 100.2)">+5V</text>
<text x="257.5" y="100.2" transform="rotate(-90 257.5 100.2)">+5V</text>
<text x="96.2" y="129.4" transform="rotate(-90 96.2 129.4)">+5V</text>
<text x="136.9" y="134.5" transform="rotate(-90 136.9 134.5)">+5V</text>
<text x="161" y="134.5" transform="rotate(-90 161 134.5)">+5V</text>
<text x="185.1" y="134.5" transform="rotate(-90 185.1 134.5)">+5V</text>
<text x="209.2" y="134.5" transform="rotate(-90 209.2 134.5)">+5V</text>
<text x="233.4" y="134.5" transform="rotate(-90 233.4 134.5)">+5V</text>
<text x="257.5" y="134.5" transform="rotate(-90 257.5 134.5)">+5V</text>
<text x="96.2" y="159.9" transform="rotate(-90 96.2 159.9)">+5V</text>
<text x="136.9" y="168.7" transform="rotate(-90 136.9 168.7)">+5V</text>
<text x="161" y="168.7" transform="rotate(-90 161 168.7)">+5V</text>
</g>
<g font-size="1.3" fill="#006464">
<text x="74.9" y="27.6">C64</text>
<text x="74.9" y="30.2">100n</text>
<text x="90.6" y="31.4">GND</text>
<text x="98.9" y="35.2">U8</text>
<text x="137.7" y="32.7">D89</text>
<text x="139.4" y="35.3">SK6812 EC20</text>
<text x="161.9" y="32.7">D94</text>
<text x="163.5" y="35.3">SK6812 EC20</text>
<text x="186" y="32.7">D99</text>
<text x="187.6" y="35.3">SK6812 EC20</text>
<text x="209.5" y="32.7">D103</text>
<text x="211.8" y="35.3">SK6812 EC20</text>
<text x="233.6" y="32.7">D107</text>
<text x="235.9" y="35.3">SK6812 EC20</text>
<text x="257.8" y="32.7">D111</text>
<text x="260" y="35.3">SK6812 EC20</text>
<text x="62.2" y="39.1">22</text>
<text x="70.3" y="36.5">GND</text>
<text x="83.5" y="39.9" transform="rotate(-90 83.5 39.9)">VCC</text>
<text x="92.8" y="37.7">74HCT1G125GW</text>
<text x="111.7" y="39.1">47</text>
<text x="131" y="41.6">DIN</text>
<text x="135.6" y="41.6">DOUT</text>
<text x="136.9" y="39.7" transform="rotate(-90 136.9 39.7)">VDD</text>
<text x="155.2" y="41.6">DIN</text>
<text x="159.7" y="41.6">DOUT</text>
<text x="161" y="39.7" transform="rotate(-90 161 39.7)">VDD</text>
<text x="179.3" y="41.6">DIN</text>
<text x="183.9" y="41.6">DOUT</text>
<text x="185.1" y="39.7" transform="rotate(-90 185.1 39.7)">VDD</text>
<text x="203.4" y="41.6">DIN</text>
<text x="208" y="41.6">DOUT</text>
<text x="209.2" y="39.7" transform="rotate(-90 209.2 39.7)">VDD</text>
<text x="227.6" y="41.6">DIN</text>
<text x="232.1" y="41.6">DOUT</text>
<text x="233.4" y="39.7" transform="rotate(-90 233.4 39.7)">VDD</text>
<text x="251.7" y="41.6">DIN</text>
<text x="256.2" y="41.6">DOUT</text>
<text x="257.5" y="39.7" transform="rotate(-90 257.5 39.7)">VDD</text>
<text x="83.5" y="45.2" transform="rotate(-90 83.5 45.2)">GND</text>
<text x="136.9" y="45.5" transform="rotate(-90 136.9 45.5)">VSS</text>
<text x="161" y="45.5" transform="rotate(-90 161 45.5)">VSS</text>
<text x="185.1" y="45.5" transform="rotate(-90 185.1 45.5)">VSS</text>
<text x="209.2" y="45.5" transform="rotate(-90 209.2 45.5)">VSS</text>
<text x="233.4" y="45.5" transform="rotate(-90 233.4 45.5)">VSS</text>
<text x="257.5" y="45.5" transform="rotate(-90 257.5 45.5)">VSS</text>
<text x="133.8" y="54.3">GND</text>
<text x="158" y="54.3">GND</text>
<text x="182.1" y="54.3">GND</text>
<text x="206.2" y="54.3">GND</text>
<text x="230.3" y="54.3">GND</text>
<text x="254.5" y="54.3">GND</text>
<text x="80.5" y="68.3">GND</text>
<text x="119" y="70.8">SK6812 EC20</text>
<text x="130.1" y="68.3">D90</text>
<text x="143.2" y="70.8">SK6812 EC20</text>
<text x="154.2" y="68.3">D95</text>
<text x="167.3" y="70.8">SK6812 EC20</text>
<text x="177.8" y="68.3">D100</text>
<text x="191.4" y="70.8">SK6812 EC20</text>
<text x="201.9" y="68.3">D104</text>
<text x="215.6" y="70.8">SK6812 EC20</text>
<text x="226" y="68.3">D108</text>
<text x="239.7" y="70.8">SK6812 EC20</text>
<text x="250.2" y="68.3">D112</text>
<text x="131" y="77.2">DOUT</text>
<text x="136.9" y="75.2" transform="rotate(-90 136.9 75.2)">VDD</text>
<text x="137.3" y="77.2">DIN</text>
<text x="155.2" y="77.2">DOUT</text>
<text x="161" y="75.2" transform="rotate(-90 161 75.2)">VDD</text>
<text x="161.4" y="77.2">DIN</text>
<text x="179.3" y="77.2">DOUT</text>
<text x="185.1" y="75.2" transform="rotate(-90 185.1 75.2)">VDD</text>
<text x="185.5" y="77.2">DIN</text>
<text x="203.4" y="77.2">DOUT</text>
<text x="209.2" y="75.2" transform="rotate(-90 209.2 75.2)">VDD</text>
<text x="209.7" y="77.2">DIN</text>
<text x="227.6" y="77.2">DOUT</text>
<text x="233.4" y="75.2" transform="rotate(-90 233.4 75.2)">VDD</text>
<text x="233.8" y="77.2">DIN</text>
<text x="251.7" y="77.2">DOUT</text>
<text x="257.5" y="75.2" transform="rotate(-90 257.5 75.2)">VDD</text>
<text x="257.9" y="77.2">DIN</text>
<text x="69.8" y="81">C63</text>
<text x="69.8" y="83.5">220u</text>
<text x="86.3" y="82.2">C65</text>
<text x="97.8" y="82.2">C69</text>
<text x="136.9" y="81.1" transform="rotate(-90 136.9 81.1)">VSS</text>
<text x="161" y="81.1" transform="rotate(-90 161 81.1)">VSS</text>
<text x="185.1" y="81.1" transform="rotate(-90 185.1 81.1)">VSS</text>
<text x="209.2" y="81.1" transform="rotate(-90 209.2 81.1)">VSS</text>
<text x="233.4" y="81.1" transform="rotate(-90 233.4 81.1)">VSS</text>
<text x="257.5" y="81.1" transform="rotate(-90 257.5 81.1)">VSS</text>
<text x="65.2" y="89.9">GND</text>
<text x="86.3" y="84.8">100n</text>
<text x="97.8" y="84.8">10u</text>
<text x="133.8" y="89.9">GND</text>
<text x="158" y="89.9">GND</text>
<text x="182.1" y="89.9">GND</text>
<text x="206.2" y="89.9">GND</text>
<text x="230.3" y="89.9">GND</text>
<text x="254.5" y="89.9">GND</text>
<text x="93.2" y="94.9">GND</text>
<text x="137.7" y="101.3">D91</text>
<text x="161.9" y="101.3">D96</text>
<text x="185.4" y="101.3">D101</text>
<text x="209.5" y="101.3">D105</text>
<text x="233.6" y="101.3">D109</text>
<text x="257.8" y="101.3">D113</text>
<text x="86.3" y="107.6">C66</text>
<text x="97.8" y="107.6">C70</text>
<text x="139.4" y="103.8">SK6812 EC20</text>
<text x="163.5" y="103.8">SK6812 EC20</text>
<text x="187.6" y="103.8">SK6812 EC20</text>
<text x="211.8" y="103.8">SK6812 EC20</text>
<text x="235.9" y="103.8">SK6812 EC20</text>
<text x="260" y="103.8">SK6812 EC20</text>
<text x="86.3" y="110.2">100n</text>
<text x="97.8" y="110.2">10u</text>
<text x="131" y="110.2">DIN</text>
<text x="135.6" y="110.2">DOUT</text>
<text x="136.9" y="108.2" transform="rotate(-90 136.9 108.2)">VDD</text>
<text x="155.2" y="110.2">DIN</text>
<text x="159.7" y="110.2">DOUT</text>
<text x="161" y="108.2" transform="rotate(-90 161 108.2)">VDD</text>
<text x="179.3" y="110.2">DIN</text>
<text x="183.9" y="110.2">DOUT</text>
<text x="185.1" y="108.2" transform="rotate(-90 185.1 108.2)">VDD</text>
<text x="203.4" y="110.2">DIN</text>
<text x="208" y="110.2">DOUT</text>
<text x="209.2" y="108.2" transform="rotate(-90 209.2 108.2)">VDD</text>
<text x="227.6" y="110.2">DIN</text>
<text x="232.1" y="110.2">DOUT</text>
<text x="233.4" y="108.2" transform="rotate(-90 233.4 108.2)">VDD</text>
<text x="251.7" y="110.2">DIN</text>
<text x="256.2" y="110.2">DOUT</text>
<text x="257.5" y="108.2" transform="rotate(-90 257.5 108.2)">VDD</text>
<text x="136.9" y="114.1" transform="rotate(-90 136.9 114.1)">VSS</text>
<text x="161" y="114.1" transform="rotate(-90 161 114.1)">VSS</text>
<text x="185.1" y="114.1" transform="rotate(-90 185.1 114.1)">VSS</text>
<text x="209.2" y="114.1" transform="rotate(-90 209.2 114.1)">VSS</text>
<text x="233.4" y="114.1" transform="rotate(-90 233.4 114.1)">VSS</text>
<text x="257.5" y="114.1" transform="rotate(-90 257.5 114.1)">VSS</text>
<text x="93.2" y="120.3">GND</text>
<text x="133.8" y="122.9">GND</text>
<text x="158" y="122.9">GND</text>
<text x="182.1" y="122.9">GND</text>
<text x="206.2" y="122.9">GND</text>
<text x="230.3" y="122.9">GND</text>
<text x="254.5" y="122.9">GND</text>
<text x="86.3" y="135.6">C67</text>
<text x="97.8" y="135.6">C71</text>
<text x="130.1" y="135.6">D92</text>
<text x="154.2" y="135.6">D97</text>
<text x="177.8" y="135.6">D102</text>
<text x="201.9" y="135.6">D106</text>
<text x="226" y="135.6">D110</text>
<text x="250.2" y="135.6">D114</text>
<text x="86.3" y="138.1">100n</text>
<text x="97.8" y="138.1">10u</text>
<text x="119" y="138.1">SK6812 EC20</text>
<text x="136.9" y="142.5" transform="rotate(-90 136.9 142.5)">VDD</text>
<text x="143.2" y="138.1">SK6812 EC20</text>
<text x="161" y="142.5" transform="rotate(-90 161 142.5)">VDD</text>
<text x="167.3" y="138.1">SK6812 EC20</text>
<text x="185.1" y="142.5" transform="rotate(-90 185.1 142.5)">VDD</text>
<text x="191.4" y="138.1">SK6812 EC20</text>
<text x="209.2" y="142.5" transform="rotate(-90 209.2 142.5)">VDD</text>
<text x="215.6" y="138.1">SK6812 EC20</text>
<text x="233.4" y="142.5" transform="rotate(-90 233.4 142.5)">VDD</text>
<text x="239.7" y="138.1">SK6812 EC20</text>
<text x="257.5" y="142.5" transform="rotate(-90 257.5 142.5)">VDD</text>
<text x="93.2" y="148.3">GND</text>
<text x="131" y="144.5">DOUT</text>
<text x="136.9" y="148.4" transform="rotate(-90 136.9 148.4)">VSS</text>
<text x="137.3" y="144.5">DIN</text>
<text x="155.2" y="144.5">DOUT</text>
<text x="161" y="148.4" transform="rotate(-90 161 148.4)">VSS</text>
<text x="161.4" y="144.5">DIN</text>
<text x="179.3" y="144.5">DOUT</text>
<text x="185.1" y="148.4" transform="rotate(-90 185.1 148.4)">VSS</text>
<text x="185.5" y="144.5">DIN</text>
<text x="203.4" y="144.5">DOUT</text>
<text x="209.2" y="148.4" transform="rotate(-90 209.2 148.4)">VSS</text>
<text x="209.7" y="144.5">DIN</text>
<text x="227.6" y="144.5">DOUT</text>
<text x="233.4" y="148.4" transform="rotate(-90 233.4 148.4)">VSS</text>
<text x="233.8" y="144.5">DIN</text>
<text x="251.7" y="144.5">DOUT</text>
<text x="257.5" y="148.4" transform="rotate(-90 257.5 148.4)">VSS</text>
<text x="257.9" y="144.5">DIN</text>
<text x="133.8" y="157.2">GND</text>
<text x="158" y="157.2">GND</text>
<text x="182.1" y="157.2">GND</text>
<text x="206.2" y="157.2">GND</text>
<text x="230.3" y="157.2">GND</text>
<text x="254.5" y="157.2">GND</text>
<text x="137.7" y="169.9">D93</text>
<text x="139.4" y="172.4">SK6812 EC20</text>
<text x="161.9" y="169.9">D98</text>
<text x="163.5" y="172.4">SK6812 EC20</text>
<text x="93.2" y="178.8">GND</text>
<text x="131" y="178.8">DIN</text>
<text x="135.6" y="178.8">DOUT</text>
<text x="136.9" y="176.8" transform="rotate(-90 136.9 176.8)">VDD</text>
<text x="155.2" y="178.8">DIN</text>
<text x="159.7" y="178.8">DOUT</text>
<text x="161" y="176.8" transform="rotate(-90 161 176.8)">VDD</text>
<text x="136.9" y="182.7" transform="rotate(-90 136.9 182.7)">VSS</text>
<text x="161" y="182.7" transform="rotate(-90 161 182.7)">VSS</text>
<text x="133.8" y="191.5">GND</text>
<text x="158" y="191.5">GND</text>
</g>
<g font-size="1.3" fill="#a90000">
<text x="82.4" y="33.8" transform="rotate(-90 82.4 33.8)">5</text>
<text x="87.5" y="35" transform="rotate(-90 87.5 35)">1</text>
<text x="135.8" y="35" transform="rotate(-90 135.8 35)">4</text>
<text x="159.9" y="35" transform="rotate(-90 159.9 35)">4</text>
<text x="184" y="35" transform="rotate(-90 184 35)">4</text>
<text x="208.1" y="35" transform="rotate(-90 208.1 35)">4</text>
<text x="232.3" y="35" transform="rotate(-90 232.3 35)">4</text>
<text x="256.4" y="35" transform="rotate(-90 256.4 35)">4</text>
<text x="75.5" y="40.5">2</text>
<text x="95.8" y="40.5">4</text>
<text x="128.8" y="40.5">3</text>
<text x="141.5" y="40.5">1</text>
<text x="152.9" y="40.5">3</text>
<text x="165.6" y="40.5">1</text>
<text x="177.1" y="40.5">3</text>
<text x="189.8" y="40.5">1</text>
<text x="201.2" y="40.5">3</text>
<text x="213.9" y="40.5">1</text>
<text x="225.3" y="40.5">3</text>
<text x="238" y="40.5">1</text>
<text x="249.5" y="40.5">3</text>
<text x="262.2" y="40.5">1</text>
<text x="135.8" y="47.7" transform="rotate(-90 135.8 47.7)">2</text>
<text x="159.9" y="47.7" transform="rotate(-90 159.9 47.7)">2</text>
<text x="184" y="47.7" transform="rotate(-90 184 47.7)">2</text>
<text x="208.1" y="47.7" transform="rotate(-90 208.1 47.7)">2</text>
<text x="232.3" y="47.7" transform="rotate(-90 232.3 47.7)">2</text>
<text x="256.4" y="47.7" transform="rotate(-90 256.4 47.7)">2</text>
<text x="82.4" y="49" transform="rotate(-90 82.4 49)">3</text>
<text x="135.8" y="70.6" transform="rotate(-90 135.8 70.6)">4</text>
<text x="159.9" y="70.6" transform="rotate(-90 159.9 70.6)">4</text>
<text x="184" y="70.6" transform="rotate(-90 184 70.6)">4</text>
<text x="208.1" y="70.6" transform="rotate(-90 208.1 70.6)">4</text>
<text x="232.3" y="70.6" transform="rotate(-90 232.3 70.6)">4</text>
<text x="256.4" y="70.6" transform="rotate(-90 256.4 70.6)">4</text>
<text x="128.8" y="76.1">1</text>
<text x="141.5" y="76.1">3</text>
<text x="152.9" y="76.1">1</text>
<text x="165.6" y="76.1">3</text>
<text x="177.1" y="76.1">1</text>
<text x="189.8" y="76.1">3</text>
<text x="201.2" y="76.1">1</text>
<text x="213.9" y="76.1">3</text>
<text x="225.3" y="76.1">1</text>
<text x="238" y="76.1">3</text>
<text x="249.5" y="76.1">1</text>
<text x="262.2" y="76.1">3</text>
<text x="135.8" y="83.3" transform="rotate(-90 135.8 83.3)">2</text>
<text x="159.9" y="83.3" transform="rotate(-90 159.9 83.3)">2</text>
<text x="184" y="83.3" transform="rotate(-90 184 83.3)">2</text>
<text x="208.1" y="83.3" transform="rotate(-90 208.1 83.3)">2</text>
<text x="232.3" y="83.3" transform="rotate(-90 232.3 83.3)">2</text>
<text x="256.4" y="83.3" transform="rotate(-90 256.4 83.3)">2</text>
<text x="135.8" y="103.6" transform="rotate(-90 135.8 103.6)">4</text>
<text x="159.9" y="103.6" transform="rotate(-90 159.9 103.6)">4</text>
<text x="184" y="103.6" transform="rotate(-90 184 103.6)">4</text>
<text x="208.1" y="103.6" transform="rotate(-90 208.1 103.6)">4</text>
<text x="232.3" y="103.6" transform="rotate(-90 232.3 103.6)">4</text>
<text x="256.4" y="103.6" transform="rotate(-90 256.4 103.6)">4</text>
<text x="128.8" y="109.1">3</text>
<text x="141.5" y="109.1">1</text>
<text x="152.9" y="109.1">3</text>
<text x="165.6" y="109.1">1</text>
<text x="177.1" y="109.1">3</text>
<text x="189.8" y="109.1">1</text>
<text x="201.2" y="109.1">3</text>
<text x="213.9" y="109.1">1</text>
<text x="225.3" y="109.1">3</text>
<text x="238" y="109.1">1</text>
<text x="249.5" y="109.1">3</text>
<text x="262.2" y="109.1">1</text>
<text x="135.8" y="116.3" transform="rotate(-90 135.8 116.3)">2</text>
<text x="159.9" y="116.3" transform="rotate(-90 159.9 116.3)">2</text>
<text x="184" y="116.3" transform="rotate(-90 184 116.3)">2</text>
<text x="208.1" y="116.3" transform="rotate(-90 208.1 116.3)">2</text>
<text x="232.3" y="116.3" transform="rotate(-90 232.3 116.3)">2</text>
<text x="256.4" y="116.3" transform="rotate(-90 256.4 116.3)">2</text>
<text x="135.8" y="137.9" transform="rotate(-90 135.8 137.9)">4</text>
<text x="159.9" y="137.9" transform="rotate(-90 159.9 137.9)">4</text>
<text x="184" y="137.9" transform="rotate(-90 184 137.9)">4</text>
<text x="208.1" y="137.9" transform="rotate(-90 208.1 137.9)">4</text>
<text x="232.3" y="137.9" transform="rotate(-90 232.3 137.9)">4</text>
<text x="256.4" y="137.9" transform="rotate(-90 256.4 137.9)">4</text>
<text x="128.8" y="143.4">1</text>
<text x="141.5" y="143.4">3</text>
<text x="152.9" y="143.4">1</text>
<text x="165.6" y="143.4">3</text>
<text x="177.1" y="143.4">1</text>
<text x="189.8" y="143.4">3</text>
<text x="201.2" y="143.4">1</text>
<text x="213.9" y="143.4">3</text>
<text x="225.3" y="143.4">1</text>
<text x="238" y="143.4">3</text>
<text x="249.5" y="143.4">1</text>
<text x="262.2" y="143.4">3</text>
<text x="135.8" y="150.6" transform="rotate(-90 135.8 150.6)">2</text>
<text x="159.9" y="150.6" transform="rotate(-90 159.9 150.6)">2</text>
<text x="184" y="150.6" transform="rotate(-90 184 150.6)">2</text>
<text x="208.1" y="150.6" transform="rotate(-90 208.1 150.6)">2</text>
<text x="232.3" y="150.6" transform="rotate(-90 232.3 150.6)">2</text>
<text x="256.4" y="150.6" transform="rotate(-90 256.4 150.6)">2</text>
<text x="135.8" y="172.2" transform="rotate(-90 135.8 172.2)">4</text>
<text x="159.9" y="172.2" transform="rotate(-90 159.9 172.2)">4</text>
<text x="128.8" y="177.7">3</text>
<text x="141.5" y="177.7">1</text>
<text x="152.9" y="177.7">3</text>
<text x="165.6" y="177.7">1</text>
<text x="135.8" y="184.9" transform="rotate(-90 135.8 184.9)">2</text>
<text x="159.9" y="184.9" transform="rotate(-90 159.9 184.9)">2</text>
</g>
<g font-size="1.3" fill="#939391">
<text x="86.3" y="166.1">C68</text>
<text x="97.8" y="166.1">C72</text>
<text x="86.3" y="168.6">100n</text>
<text x="97.8" y="168.6">10u</text>
</g>
<g font-size="1" fill="#006464">
<text x="61.9" y="36.3">R38</text>
<text x="111.5" y="36.3">R39</text>
</g>
<g font-size=".8" fill="#840000">
<text x="137" y="45.4">RGB</text>
<text x="161.1" y="45.4">RGB</text>
<text x="185.2" y="45.4">RGB</text>
<text x="209.3" y="45.4">RGB</text>
<text x="233.5" y="45.4">RGB</text>
<text x="257.6" y="45.4">RGB</text>
<text x="132.4" y="81">RGB</text>
<text x="156.5" y="81">RGB</text>
<text x="180.6" y="81">RGB</text>
<text x="204.8" y="81">RGB</text>
<text x="228.9" y="81">RGB</text>
<text x="253" y="81">RGB</text>
<text x="137" y="114">RGB</text>
<text x="161.1" y="114">RGB</text>
<text x="185.2" y="114">RGB</text>
<text x="209.3" y="114">RGB</text>
<text x="233.5" y="114">RGB</text>
<text x="257.6" y="114">RGB</text>
<text x="132.4" y="148.3">RGB</text>
<text x="156.5" y="148.3">RGB</text>
<text x="180.6" y="148.3">RGB</text>
<text x="204.8" y="148.3">RGB</text>
<text x="228.9" y="148.3">RGB</text>
<text x="253" y="148.3">RGB</text>
<text x="137" y="182.6">RGB</text>
<text x="161.1" y="182.6">RGB</text>
</g>
</svg>
